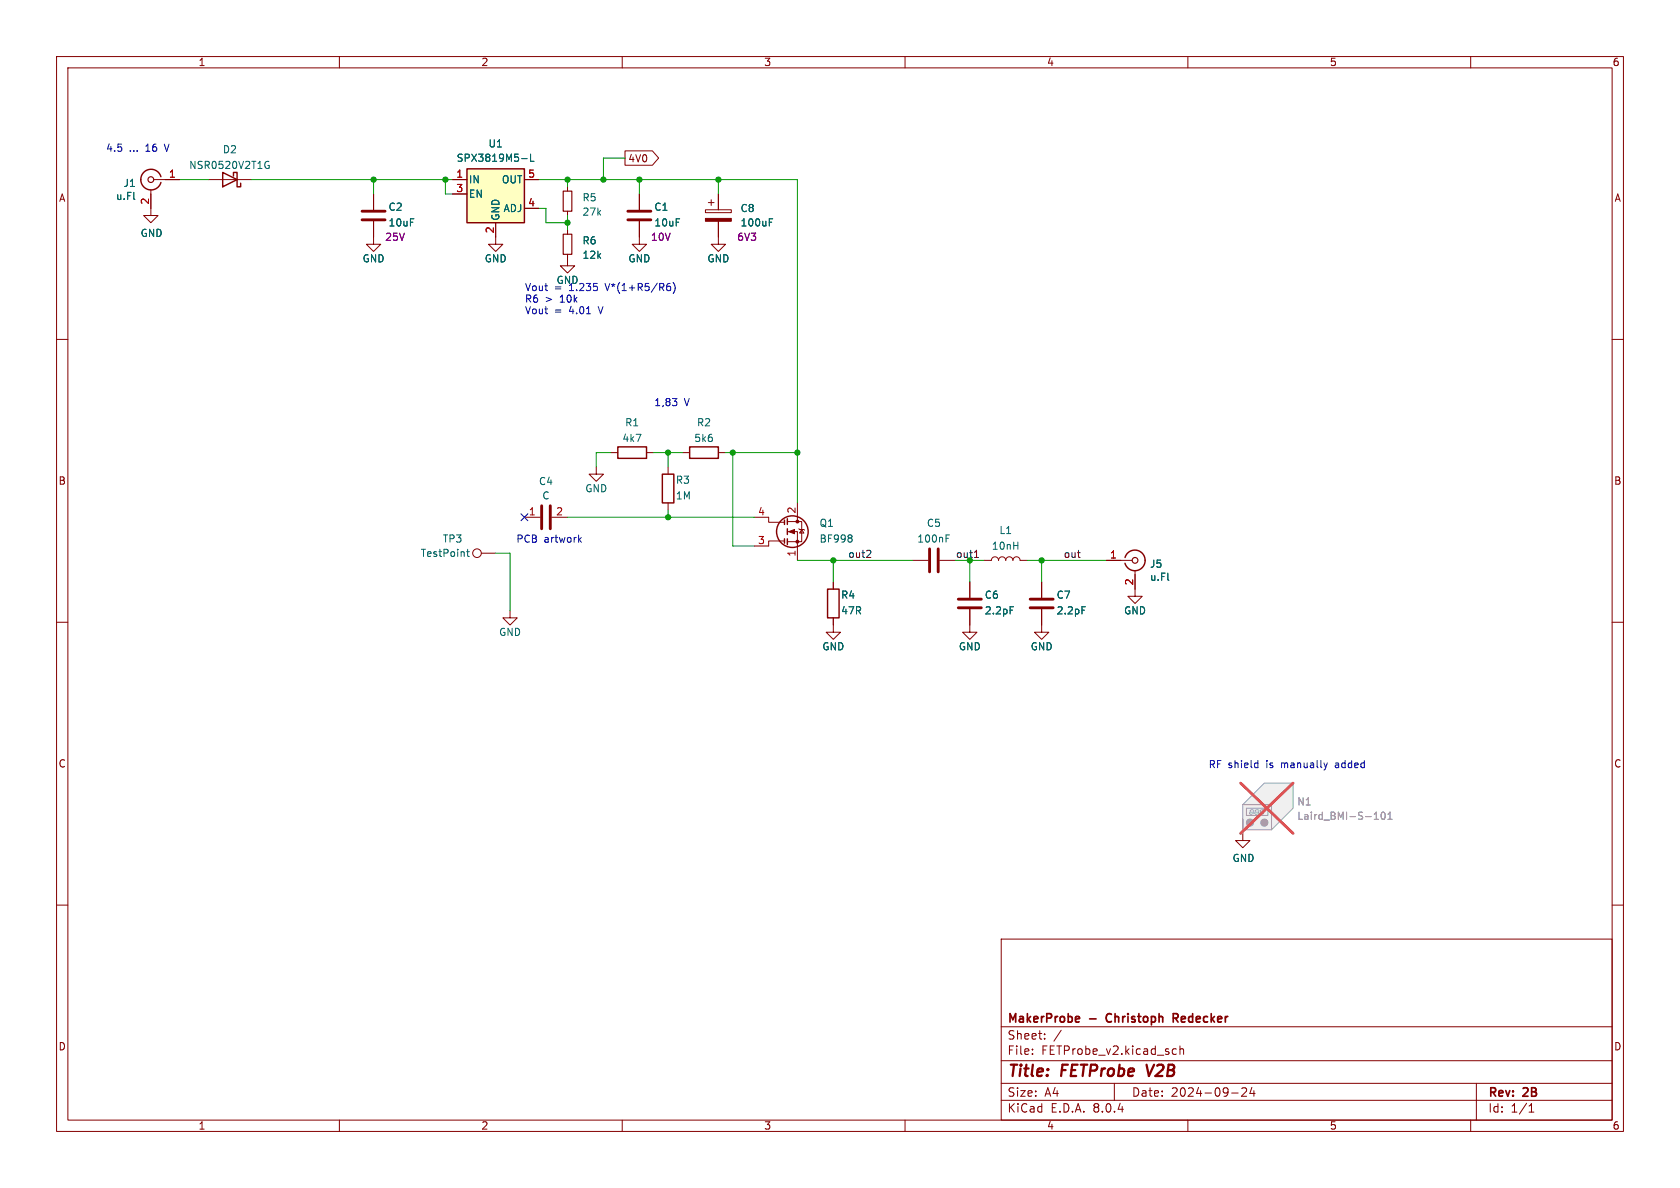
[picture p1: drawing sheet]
<svg xmlns="http://www.w3.org/2000/svg" width="297mm" height="210mm" viewBox="0 0 297 210" stroke-linecap="round" stroke-linejoin="round" font-family="sans-serif">
<g fill="none" stroke="#840000" stroke-width=".18">
<path d="M10 10h277v190h-277zM12 12h273v186h-273zM60 10v2M110 10v2M160 10v2M210 10v2M260 10v2M66 39.1v4.1h1.3l-1.3 1.3-1.2-1.3h1.2M66 34.3v2.8M10 60h2M285 60h2M174 99.1h1.3a.64 .64 0 0 1 .6-.7 .64 .64 0 0 1 .6 .7 .64 .64 0 0 1 .7-.7 .64 .64 0 0 1 .6 .7 .64 .64 0 0 1 .6-.7 .64 .64 0 0 1 .7 .7 .64 .64 0 0 1 .6-.7 .64 .64 0 0 1 .6 .7h1.3"/>
<path d="M195.6 99.1h4.6M10 110h2M171.4 107.7v4.1h1.3l-1.3 1.2-1.2-1.2h1.2M171.4 102.9v2.8M200.7 100.8v3.3M285 110h2M10 160h2M219.7 147.3v1.3h1.3l-1.3 1.3-1.3-1.3h1.3M285 160h2M177 166h108v32h-108zM60 198v2M110 198v2"/>
<path d="M160 198v2M177 194.5h108M177 191.5h108M177 187.5h108M177 181.5h108M182.5 186.3v.1M182.5 185.5v.1M184.7 183.6v.1M184.7 182.8v.1M187.6 182.1l-1.3 2M197 191.5v3M207.4 186.3h.6"/>
<path d="M207.4 185.5h.6M208.6 185.5l.2-.1 .4 .1v.9M208.6 184.9v1.5M210 198v2M217.7 193.2h1.2M219.5 192.4l.6-.1 .2 .1 .1 .3-.9 1.1h.9M221.3 192.2l-.3 1.1h.9M221.7 192.8v1M260 198v2M261 191.5v6.5M270.3 196.6h.9M270.3 195.5l.4-.4v1.5"/>
</g>
<path d="M202.7 188.2l.4 2" fill="none" stroke="#840000" stroke-width=".4"/>
<path d="M190.6 179.7l.2 .3-.7 .2M195.7 179.4l-.1 .4 .1 .7M207.8 180l.5 .7M208.1 179.3l-.7-.1v1.5M208.1 179.9l-.7 .1M190.8 180.6l-.2 .1" fill="none" stroke="#840000" stroke-width=".3"/>
<path d="M198.9 98.6a1.81 1.81 0 0 1 2-1.3 1.81 1.81 0 0 1 1.5 1.8M202.4 99.1a1.82 1.82 0 0 1-1.5 1.8 1.82 1.82 0 0 1-2-1.3" fill="none" stroke="#840000" stroke-width=".25"/>
<circle cx="200.7" cy="99.1" r=".51" fill="none" stroke="#840000" stroke-width=".2"/>
<path d="M64 37.3h4.1M64 38.9h4.1M169.4 105.9h4.1M169.4 107.4h4.1" fill="none" stroke="#840000" stroke-width=".51"/>
<path d="M178.6 107.3h.6" fill="none" stroke="#006464" stroke-width=".18"/>
<path d="M223.5 138.4h5.1v4.5l-3.8 3.8h-5.1v-4.5z" fill="#f0f0f0"/>
<g fill="none" stroke="#a1a1a1" stroke-width=".18">
<path d="M223.5 138.4h5.1v4.5l-3.8 3.8h-5.1v-4.5zM228.6 138.4l-3.8 3.8h-5.1M219.7 144.8v2.5M220.3 142.9h3.9v1.2h-3.9zM221 143.6l-.1 .2M221 143.9h.4M221.1 143.2l-.1 .3M221.1 143.6h.3M221.2 143.2h.3M221.6 143.6l-.1 .3M221.7 143.2l-.1 .3M221.9 143.6l-.1 .2"/>
<path d="M221.9 143.9h.4M222 143.2l-.1 .3M222 143.6h.3M222.1 143.2h.3M222.5 143.6l-.1 .3M222.6 143.2l-.1 .3M222.8 143.6l-.1 .2M222.8 143.9h.4M222.9 143.2l-.1 .3M222.9 143.6h.3M223 143.2h.3M223.4 143.6l-.1 .3"/>
<path d="M223.5 143.2l-.1 .3M224.8 142.2v4.5"/>
</g>
<g fill="#a1a1a1" stroke="#a1a1a1" stroke-width=".18">
<circle cx="221" cy="145.4" r=".63"/>
<circle cx="223.5" cy="145.4" r=".63"/>
</g>
<path d="M243 144.8h.7M243 143.9l.3-.3v1.2M244.3 143.6h.2a.68 .68 0 0 1 .4 .6 .68 .68 0 0 1-.4 .6 .84 .84 0 0 1-.2-1.2zM245.4 144.8h.7M245.4 143.9l.3-.3v1.2" fill="none" stroke="#989898" stroke-width=".18"/>
<path d="M219.3 138.4l9.3 8.9M228.6 138.4l-9.3 8.9" fill="none" stroke="#e65255" stroke-width=".46"/>
<g fill="none" stroke="#840000" stroke-width=".25">
<path d="M28.4 31.2a1.81 1.81 0 0 0-2.7-.9 1.81 1.81 0 0 0 0 2.9 1.81 1.81 0 0 0 2.7-.9M39.4 30.5l2.5 1.3-2.5 1.2zM41.3 31.1v-.6h.6v2.5h.6v-.6M109.2 79h5.1v2h-5.1zM121.9 79h5.1v2h-5.1zM117.1 83.8h2v5.1h-2zM138.7 91.9v.8M138.7 95.3v.7M139.2 91.7v1M139.2 93.5v1M139.2 95.3v1M146.3 104.1h2v5.1h-2z"/>
<circle cx="140.1" cy="94" r="2.79"/>
</g>
<g fill="none" stroke="#840000" stroke-width=".18">
<path d="M26.7 33.5v4.6h1.2l-1.2 1.3-1.3-1.3h1.3M27.2 31.8h4.5M36.8 31.8h7.6M100.3 33v.8M100.3 37.3v.8M113 39.1v4.1h1.3l-1.3 1.3-1.2-1.3h1.2M113 34.3v2.8M124.7 37.1h4.6v.5h-4.6zM125.2 35.8h1M125.7 35.3v1M127 39.1v4.1h1.3l-1.3 1.3-1.3-1.3h1.3M127 34.3v2.8"/>
<path d="M87.6 41.9v1.3h1.3l-1.3 1.3-1.2-1.3h1.2M100.3 45v2h1.3l-1.3 1.3-1.2-1.3h1.2M100.3 40.6v.8M85.1 97.8h2.5M92.7 91.4h2.8M97.5 91.4h2.8M105.4 82.6v1.2h1.3l-1.3 1.3-1.3-1.3h1.3M107.9 80h1.3M114.3 80h1.3M118.1 82.6v1.2M118.1 88.9v1.3M120.6 80h1.3"/>
<path d="M127 80h1.3M133.3 91.4h2.6v.9h2.8M138.7 95.6h-2.8v.9h-2.6M139.2 94h1.8v5.1M139.2 92.2h2.5v3.6h-2.5M141 88.9v3.3M141.2 93.5l.2 .1h.7l.1 .1M141.7 93.6l.4 .6h-.7zM161.3 99.1h2.8M166.1 99.1h2.8M90.2 108v1.2h1.2l-1.2 1.3-1.3-1.3h1.3M147.3 109.2v2.6h1.3l-1.3 1.2-1.3-1.2h1.3"/>
<path d="M147.3 102.9v1.2M184.1 107.7v4.1h1.3l-1.3 1.2-1.2-1.2h1.2M184.1 102.9v2.8M200.7 104.1v1.3h1.2l-1.2 1.3-1.3-1.3h1.3"/>
<circle cx="84.3" cy="97.8" r=".76"/>
</g>
<g fill="#840000" stroke="#840000" stroke-width=".18">
<path d="M139.4 94l1.1-.4v.8z"/>
<path d="M124.7 38.6h4.6v.5h-4.6z"/>
<circle cx="141" cy="95.8" r=".25"/>
<circle cx="141" cy="92.2" r=".25"/>
</g>
<path d="M47.1 28.6h.4M47.4 29.2h.2v.5l-.2 .1-.3-.1M136 39.3h.4M136 38.7h.6M82.5 97.5h.5M82.7 97.1v1.1l.3 .2M150.5 94.6l.1 .2-.1 .2M150.5 95.2l.1 .1-.1 .5M167.2 95.2h.5M167.2 94.6h.7M191.3 107.3h.6" fill="none" stroke="#006464" stroke-width=".18"/>
<path d="M111 37.3h4.1M111 38.9h4.1M95.8 89.4v4.1M97.3 89.4v4.1M164.3 97v4.1M165.9 97v4.1M182.1 105.9h4.1M182.1 107.4h4.1" fill="none" stroke="#840000" stroke-width=".51"/>
<g fill="none" stroke="#840000" stroke-width=".2">
<path d="M99.6 33.8h1.5v3.5h-1.5zM99.6 41.4h1.5v3.6h-1.5z"/>
<circle cx="26.7" cy="31.8" r=".51"/>
</g>
<path d="M82.5 29.8h10.2v9.6h-10.2z" fill="#ffffc2"/>
<path d="M82.5 29.8h10.2v9.6h-10.2z" fill="none" stroke="#840000" stroke-width=".25"/>
<g fill="none" stroke="#840000" stroke-width=".18">
<path d="M26.7 34.3v2.5M29.2 31.8h2.5M66 34.3v2.8M66 39.1v2.8M80 31.8h2.5M80 34.3h2.5M87.6 39.4v2.5M92.7 31.8h2.5M92.7 36.8h2.5M110.5 26.7h4.8l1.1 1.2-1.1 1.3h-4.8zM113 34.3v2.8M113 39.1v2.8"/>
<path d="M127 34.3v2.8M127 39.1v2.8M100.3 40.6v.8M100.3 45v.7M195.6 99.1h2.5M147.3 102.9v1.2M147.3 109.2v1.3M171.4 102.9v2.8M171.4 107.7v2.8M184.1 102.9v2.8M184.1 107.7v2.8M200.7 101.6v2.5"/>
</g>
<path d="M92.2 28h1M93.8 27.2v1.3h.6M136 39.3h.4M136 38.7h.6M178.6 107.3h.6M191.3 107.3h.6" fill="none" stroke="#006464" stroke-width=".18"/>
<path d="M153.8 97.3l.2 .2-.1 .3-.7 .7h.8M172.3 98.5h.7M172.5 97.5l.1-.2v1.2" fill="none" stroke="#0f0f0f" stroke-width=".18"/>
<path d="M117.9 50.7l.4-.1 .3 .2-.1 .5-.4 .1-.2-.1M118.5 50.1l-.4 .1-.2 .2M119 49.9a1.46 1.46 0 0 1 0 2M118.9 70.5h.8l-.5 .4M119.5 71l.2 .2-.2 .5M102.4 95.4l.4 .5M102.8 95l-.5 .5M222 134.9h.4M222.4 134.4v1.3M222.4 135.7h-.4M234.7 134.9l-.3 .8" fill="none" stroke="#0000c2" stroke-width=".18"/>
<g fill="none" stroke="#009600" stroke-width=".18">
<path d="M31.7 31.8h5.1M44.4 31.8h35.6M66 31.8v2.5M78.7 31.8v2.5h1.3M95.2 31.8h45.8v57.1M95.2 36.8h1.3v2.6h3.8M100.3 31.8v1.2M100.3 38.1v2.5M110.5 27.9h-3.8v3.9M113 31.8v2.5M127 31.8v2.5M87.6 97.8h2.6v10.2"/>
<path d="M100.3 91.4h33M107.9 80h-2.5v2.6M115.6 80h5M118.1 80v2.6M118.1 90.2v1.2M128.3 80h12.7M129.5 80v16.5h3.8M141 99.1h20.3M147.3 99.1v3.8M174 99.1h-2.6v3.8M181.6 99.1h14M184.1 99.1v3.8"/>
</g>
<path d="M92.1 90.8l1.2 1.2M93.3 90.8l-1.2 1.2" fill="none" stroke="#000084" stroke-width=".18"/>
<path d="M243 144.8h.7M243 143.9l.3-.3v1.2M244.3 143.6h.2a.68 .68 0 0 1 .4 .6 .68 .68 0 0 1-.4 .6 .84 .84 0 0 1-.2-1.2zM245.4 144.8h.7M245.4 143.9l.3-.3v1.2" fill="none" stroke="#989898" stroke-width=".18"/>
<path d="M219.7 144.8v2.5" fill="none" stroke="#a1a1a1" stroke-width=".18"/>
<path d="M219.3 138.4l9.3 8.9M228.6 138.4l-9.3 8.9" fill="none" stroke="#e65255" stroke-width=".46"/>
<g fill="#009600" stroke="#009600" stroke-width=".18">
<circle cx="127" cy="31.8" r=".46"/>
<circle cx="113" cy="31.8" r=".46"/>
<circle cx="141" cy="80" r=".46"/>
<circle cx="129.5" cy="80" r=".46"/>
<circle cx="147.3" cy="99.1" r=".46"/>
<circle cx="118.1" cy="80" r=".46"/>
<circle cx="184.1" cy="99.1" r=".46"/>
<circle cx="171.4" cy="99.1" r=".46"/>
<circle cx="118.1" cy="91.4" r=".46"/>
<circle cx="100.3" cy="39.4" r=".46"/>
<circle cx="100.3" cy="31.8" r=".46"/>
<circle cx="106.7" cy="31.8" r=".46"/>
<circle cx="78.7" cy="31.8" r=".46"/>
<circle cx="66" cy="31.8" r=".46"/>
</g>
<g font-size="2.8" fill="#840000">
<text x="178" y="190.9">Title:</text>
<text x="187.7" y="190.9">FETProbe</text>
<text x="203.6" y="190.9">V2B</text>
</g>
<g font-size="2.1" fill="#840000">
<text x="178" y="184">Sheet:</text>
<text x="178" y="181.2">MakerProbe</text>
<text x="192.7" y="181.2">-</text>
<text x="196.3" y="181.2">Christoph</text>
<text x="208.7" y="181.2">Redecker</text>
<text x="178" y="186.7">File:</text>
<text x="184.1" y="186.7">FETProbe_v2.kicad_sch</text>
<text x="178" y="196.9">KiCad</text>
<text x="178" y="194.1">Size:</text>
<text x="184.7" y="194.1">A4</text>
<text x="185.7" y="196.9">E.D.A.</text>
<text x="193.3" y="196.9">8.0.4</text>
<text x="200" y="194.1">Date:</text>
<text x="207" y="194.1">2024-09-24</text>
<text x="263" y="194.3">Rev:</text>
<text x="263" y="196.9">Id:</text>
<text x="267.1" y="196.9">1/1</text>
<text x="269.4" y="194.3">2B</text>
</g>
<g font-size="1.8" fill="#840000">
<text x="35" y="11.9">1</text>
<text x="85" y="11.9">2</text>
<text x="135" y="11.9">3</text>
<text x="185" y="11.9">4</text>
<text x="235" y="11.9">5</text>
<text x="285" y="11.9">6</text>
<text x="111" y="28.9">4V0</text>
<text x="10.3" y="35.9">A</text>
<text x="285.3" y="35.9">A</text>
<text x="10.3" y="85.9">B</text>
<text x="285.3" y="85.9">B</text>
<text x="10.3" y="135.9">C</text>
<text x="285.3" y="135.9">C</text>
<text x="10.3" y="185.9">D</text>
<text x="285.3" y="185.9">D</text>
<text x="35" y="199.9">1</text>
<text x="85" y="199.9">2</text>
<text x="135" y="199.9">3</text>
<text x="185" y="199.9">4</text>
<text x="235" y="199.9">5</text>
<text x="285" y="199.9">6</text>
</g>
<g font-size="1.8" fill="#0000c2">
<text x="18.7" y="27">4.5</text>
<text x="22.9" y="27">...</text>
<text x="25.8" y="27">16</text>
<text x="29.4" y="27">V</text>
<text x="92.7" y="51.5">Vout</text>
<text x="92.7" y="53.6">R6</text>
<text x="96.4" y="53.6">&gt;</text>
<text x="98" y="51.5">=</text>
<text x="99.1" y="53.6">10k</text>
<text x="100.7" y="51.5">1.235</text>
<text x="107.3" y="51.5">V*(1+R5/R6)</text>
<text x="92.7" y="55.6">Vout</text>
<text x="98" y="55.6">=</text>
<text x="100.7" y="55.6">4.01</text>
<text x="106.1" y="55.6">V</text>
<text x="115.6" y="71.9">1,83</text>
<text x="121" y="71.9">V</text>
<text x="91.2" y="96">PCB</text>
<text x="96.2" y="96">artwork</text>
<text x="213.6" y="136">RF shield</text>
<text x="224" y="136">is</text>
<text x="226.8" y="136">manually</text>
<text x="236.5" y="136">added</text>
</g>
<g font-size="1.8" fill="#006464">
<text x="39.3" y="27.3">D2</text>
<text x="80.6" y="28.8">SPX3819M5-L</text>
<text x="86.3" y="26.3">U1</text>
<text x="20.4" y="35.6">u.Fl</text>
<text x="21.7" y="33.2">J1</text>
<text x="33.3" y="30.1">NSR0520V2T1G</text>
<text x="82.8" y="32.6">IN</text>
<text x="82.8" y="35.2">EN</text>
<text x="88.6" y="32.6">OUT</text>
<text x="102.9" y="35.8">R5</text>
<text x="68.6" y="37.5">C2</text>
<text x="68.6" y="40.2">10uF</text>
<text x="88.5" y="39.1" transform="rotate(-90 88.5 39.1)">GND</text>
<text x="88.9" y="37.7">ADJ</text>
<text x="102.9" y="38.3">27k</text>
<text x="115.6" y="37.5">C1</text>
<text x="115.6" y="40.2">10uF</text>
<text x="130.8" y="37.7">C8</text>
<text x="130.8" y="40.2">100uF</text>
<text x="24.8" y="42.1">GND</text>
<text x="64" y="46.6">GND</text>
<text x="85.6" y="46.6">GND</text>
<text x="102.9" y="43.4">R6</text>
<text x="102.9" y="45.9">12k</text>
<text x="111" y="46.6">GND</text>
<text x="125" y="46.6">GND</text>
<text x="98.3" y="50.4">GND</text>
<text x="110.4" y="75.6">R1</text>
<text x="123.1" y="75.6">R2</text>
<text x="109.9" y="78.3">4k7</text>
<text x="122.6" y="78.3">5k6</text>
<text x="95.2" y="86">C4</text>
<text x="95.8" y="88.5">C</text>
<text x="103.4" y="87.2">GND</text>
<text x="119.4" y="85.7">R3</text>
<text x="119.4" y="88.5">1M</text>
<text x="144.8" y="93.3">Q1</text>
<text x="163.8" y="93.3">C5</text>
<text x="176.6" y="94.6">L1</text>
<text x="74.3" y="98.7">TestPoint</text>
<text x="78.2" y="96.1">TP3</text>
<text x="144.8" y="96.1">BF998</text>
<text x="162.1" y="96.1">100nF</text>
<text x="175.2" y="97.4">10nH</text>
<text x="203.2" y="100.6">J5</text>
<text x="148.6" y="106">R4</text>
<text x="174" y="106">C6</text>
<text x="186.7" y="106">C7</text>
<text x="203.2" y="102.9">u.Fl</text>
<text x="88.1" y="112.6">GND</text>
<text x="148.6" y="108.8">47R</text>
<text x="174" y="108.8">2.2pF</text>
<text x="186.7" y="108.8">2.2pF</text>
<text x="198.6" y="108.8">GND</text>
<text x="145.3" y="115.2">GND</text>
<text x="169.4" y="115.2">GND</text>
<text x="182.1" y="115.2">GND</text>
<text x="217.8" y="152.6">GND</text>
</g>
<g font-size="1.8" fill="#a90000">
<text x="29.8" y="31.5">1</text>
<text x="80.6" y="31.5">1</text>
<text x="80.6" y="34">3</text>
<text x="93.3" y="31.5">5</text>
<text x="26.4" y="36.3" transform="rotate(-90 26.4 36.3)">2</text>
<text x="87.4" y="41.3" transform="rotate(-90 87.4 41.3)">2</text>
<text x="93.3" y="36.6">4</text>
<text x="93.4" y="91.2">1</text>
<text x="98.2" y="91.2">2</text>
<text x="133.9" y="91.2">4</text>
<text x="140.7" y="90.9" transform="rotate(-90 140.7 90.9)">2</text>
<text x="133.9" y="96.3">3</text>
<text x="140.7" y="98.5" transform="rotate(-90 140.7 98.5)">1</text>
<text x="196.1" y="98.8">1</text>
<text x="200.4" y="103.6" transform="rotate(-90 200.4 103.6)">2</text>
</g>
<g font-size="1.8" fill="#840084">
<text x="68" y="42.8">25V</text>
<text x="115" y="42.8">10V</text>
<text x="130.2" y="42.8">6V3</text>
</g>
<g font-size="1.8" fill="#0f0f0f">
<text x="149.9" y="98.7">out2</text>
<text x="188" y="98.7">out</text>
</g>
<text font-size="1.8" fill="#009600" x="168.9" y="98.7">out1</text>
<g font-size="1.8" fill="#989898">
<text x="229.2" y="142.6">N1</text>
<text x="229.2" y="145.1">Laird_BMI-S-101</text>
</g>
</svg>
